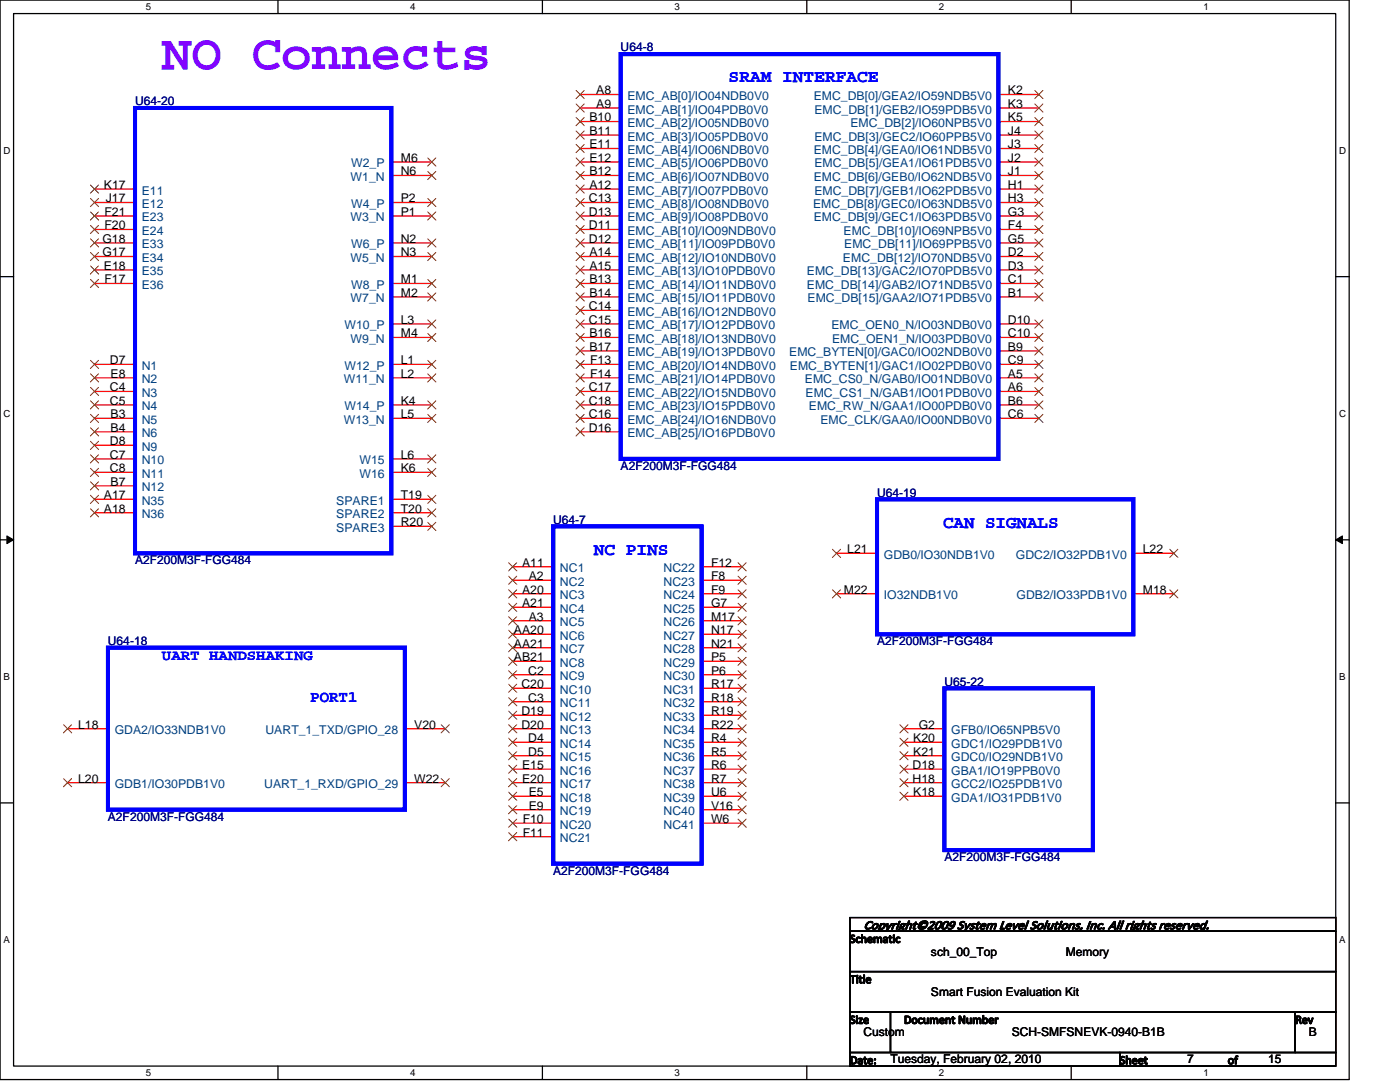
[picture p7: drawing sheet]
<svg xmlns="http://www.w3.org/2000/svg" width="279mm" height="216mm" viewBox="0 0 279 216" stroke-linecap="round" stroke-linejoin="round" font-family="sans-serif">
<path d="M0 0h269.3v215.4h-269.3zM2.7 2.7h263.9v210h-263.9z" fill="none" stroke="#000" stroke-width=".25"/>
<g fill="#fff">
<path d="M29.1 .3h1.1v2.1h-1.1z"/>
<path d="M29.1 213h1.1v2.1h-1.1z"/>
</g>
<path d="M55.5 0v2.7M55.5 212.7v2.7" fill="none" stroke="#000" stroke-width=".25"/>
<g fill="#fff">
<path d="M81.9 .3h1v2.1h-1z"/>
<path d="M81.9 213h1v2.1h-1z"/>
</g>
<path d="M108.2 0v2.7M108.2 212.7v2.7" fill="none" stroke="#000" stroke-width=".25"/>
<g fill="#fff">
<path d="M134.6 .3h1.1v2.1h-1.1z"/>
<path d="M134.6 213h1.1v2.1h-1.1z"/>
</g>
<path d="M161 0v2.7M161 212.7v2.7" fill="none" stroke="#000" stroke-width=".25"/>
<g fill="#fff">
<path d="M187.4 .3h1.1v2.1h-1.1z"/>
<path d="M187.4 213h1.1v2.1h-1.1z"/>
</g>
<path d="M213.8 0v2.7M213.8 212.7v2.7" fill="none" stroke="#000" stroke-width=".25"/>
<g fill="#fff">
<path d="M240.2 .3h1v2.1h-1z"/>
<path d="M240.2 213h1v2.1h-1z"/>
<path d="M.7 29h1.4v2.1h-1.4z"/>
<path d="M267.3 29h1.3v2.1h-1.3z"/>
<path d="M.7 81.4h1.4v2.2h-1.4z"/>
<path d="M267.3 81.4h1.3v2.2h-1.3z"/>
</g>
<path d="M0 55.2h2.7M266.6 55.2h2.7" fill="none" stroke="#000" stroke-width=".25"/>
<g fill="#fff">
<path d="M.7 134h1.3v2.1h-1.3z"/>
<path d="M267.3 134h1.2v2.1h-1.2z"/>
</g>
<path d="M0 107.7h2.7M266.6 107.7h2.7" fill="none" stroke="#000" stroke-width=".25"/>
<path d="M1.4 106.9l1.3 .8-1.3 .8zM266.6 107.7l1.3-.8v1.6z" fill="#000" stroke="#000" stroke-width=".2"/>
<g fill="#fff">
<path d="M.7 186.5h1.3v2.1h-1.3z"/>
<path d="M267.2 186.5h1.3v2.1h-1.3z"/>
</g>
<path d="M0 160.2h2.7M266.6 160.2h2.7M169.6 185.8h97v8.1h-97zM169.6 193.9h97v8.1h-97zM169.6 183.1h97v2.7h-97zM169.6 210h53.9v2.7h-53.9zM169.6 202h8.1v8h-8.1zM177.7 202h80.8v8h-80.8zM223.5 210h43.1v2.7h-43.1zM258.5 202h8.1v8h-8.1z" fill="none" stroke="#000" stroke-width=".25"/>
<g fill="none" stroke="#f00" stroke-width=".25">
<path d="M115.8 18.9h8.1M199.3 18.9h8M18.9 37.7h8M78.1 32.3h8.1M78.1 35h8.1M115.8 21.5h8.1M115.8 24.3h8.1M115.8 26.9h8.1M115.8 29.6h8.1M115.8 32.3h8.1M115.8 35h8.1M115.8 37.7h8.1"/>
<path d="M199.3 21.5h8M199.3 24.3h8M199.3 26.9h8M199.3 29.6h8M199.3 32.3h8M199.3 35h8M199.3 37.7h8M18.9 40.4h8M18.9 43.1h8M18.9 45.8h8M18.9 48.5h8M18.9 51.2h8"/>
<path d="M18.9 53.9h8M18.9 56.6h8M78.1 40.4h8.1M78.1 43.1h8.1M78.1 48.5h8.1M78.1 51.2h8.1M78.1 56.6h8.1M78.1 59.2h8.1M115.8 40.4h8.1M115.8 43.1h8.1M115.8 45.8h8.1M115.8 48.5h8.1"/>
<path d="M115.8 51.2h8.1M115.8 53.9h8.1M115.8 56.6h8.1M115.8 59.2h8.1M199.3 40.4h8M199.3 43.1h8M199.3 45.8h8M199.3 48.5h8M199.3 51.2h8M199.3 53.9h8M199.3 56.6h8M199.3 59.2h8"/>
<path d="M18.9 72.7h8M18.9 75.4h8M18.9 78.1h8M78.1 64.6h8.1M78.1 67.3h8.1M78.1 72.7h8.1M78.1 75.4h8.1M115.8 61.9h8.1M115.8 64.6h8.1M115.8 67.3h8.1M115.8 70h8.1M115.8 72.7h8.1"/>
<path d="M115.8 75.4h8.1M115.8 78.1h8.1M199.3 64.6h8M199.3 67.3h8M199.3 70h8M199.3 72.7h8M199.3 75.4h8M199.3 78.1h8M18.9 80.8h8M18.9 83.5h8M18.9 86.2h8M18.9 91.6h8"/>
<path d="M18.9 94.3h8M18.9 88.9h8M18.9 96.9h8M18.9 99.6h8M78.1 80.8h8.1M78.1 83.5h8.1M78.1 91.6h8.1M78.1 94.3h8.1M78.1 99.6h8.1M115.8 80.8h8.1M115.8 83.5h8.1M115.8 86.2h8.1"/>
<path d="M199.3 80.8h8M199.3 83.5h8M18.9 102.3h8M78.1 102.3h8.1M78.1 105h8.1M102.3 113.1h8.1M102.3 115.8h8.1M102.3 118.5h8.1M140 113.1h8.1M140 115.8h8.1M140 118.5h8.1M166.9 118.5h8.1"/>
<path d="M166.9 110.4h8.1M226.2 118.5h8.1M226.2 110.4h8.1M102.3 121.2h8.1M102.3 123.9h8.1M102.3 126.6h8.1M102.3 129.2h8.1M102.3 132h8.1M102.3 134.6h8.1M102.3 137.3h8.1M140 121.2h8.1M140 123.9h8.1"/>
<path d="M140 126.6h8.1M140 129.2h8.1M140 132h8.1M140 134.6h8.1M140 137.3h8.1M13.5 145.4h8M13.5 156.2h8M80.8 145.4h8.1M80.8 156.2h8.1M102.3 140h8.1M102.3 142.7h8.1M102.3 145.4h8.1"/>
<path d="M102.3 148.1h8.1M102.3 150.8h8.1M102.3 153.5h8.1M102.3 156.2h8.1M102.3 158.9h8.1M140 140h8.1M140 142.7h8.1M140 145.4h8.1M140 148.1h8.1M140 150.8h8.1M140 153.5h8.1M140 156.2h8.1"/>
<path d="M140 158.9h8.1M180.4 145.4h8.1M180.4 148.1h8.1M180.4 150.8h8.1M180.4 153.5h8.1M180.4 156.2h8.1M180.4 158.9h8.1M102.3 161.6h8.1M102.3 164.3h8.1M102.3 166.9h8.1M140 161.6h8.1M140 164.3h8.1"/>
</g>
<g fill="none" stroke="#804000" stroke-width=".2">
<path d="M115 18.1l1.6 1.6M116.6 18.1l-1.6 1.6M206.5 18.1l1.7 1.6M208.1 18.1l-1.6 1.6M18.1 36.9l1.6 1.6M18.1 39.6l1.6 1.6M19.7 36.9l-1.7 1.6M19.7 39.6l-1.7 1.6M85.4 31.5l1.6 1.6M85.4 34.2l1.6 1.6M85.4 39.6l1.6 1.6M87 31.5l-1.7 1.6"/>
<path d="M87 34.2l-1.7 1.6M87 39.6l-1.7 1.6M115 20.7l1.6 1.7M115 23.5l1.6 1.6M115 26.1l1.6 1.7M115 28.8l1.6 1.7M115 31.5l1.6 1.6M115 34.2l1.6 1.6M115 36.9l1.6 1.6M115 39.6l1.6 1.6M116.6 20.7l-1.6 1.7M116.6 23.5l-1.6 1.6"/>
<path d="M116.6 26.1l-1.6 1.7M116.6 28.8l-1.6 1.7M116.6 31.5l-1.6 1.6M116.6 34.2l-1.6 1.6M116.6 36.9l-1.6 1.6M116.6 39.6l-1.6 1.6M206.5 20.7l1.7 1.7M206.5 23.5l1.7 1.6M206.5 26.1l1.7 1.7M206.5 28.8l1.7 1.7M206.5 31.5l1.7 1.6M206.5 34.2l1.7 1.6"/>
<path d="M206.5 36.9l1.7 1.6M206.5 39.6l1.7 1.6M208.1 20.7l-1.6 1.7M208.1 36.9l-1.6 1.6M208.1 39.6l-1.6 1.6M208.1 23.5l-1.6 1.6M208.1 26.1l-1.6 1.7M208.1 28.8l-1.6 1.7M208.1 31.5l-1.6 1.6M208.1 34.2l-1.6 1.6M18.1 42.3l1.6 1.6M18.1 45l1.6 1.6"/>
<path d="M18.1 47.7l1.6 1.6M18.1 50.4l1.6 1.6M18.1 53.1l1.6 1.6M18.1 55.8l1.6 1.6M19.7 42.3l-1.7 1.6M19.7 45l-1.7 1.6M19.7 47.7l-1.7 1.6M19.7 50.4l-1.7 1.6M19.7 53.1l-1.7 1.6M19.7 55.8l-1.7 1.6M85.4 42.3l1.6 1.6M85.4 47.7l1.6 1.6"/>
<path d="M85.4 50.4l1.6 1.6M85.4 55.8l1.6 1.6M85.4 58.4l1.6 1.7M87 47.7l-1.7 1.6M87 50.4l-1.7 1.6M87 55.8l-1.7 1.6M87 58.4l-1.7 1.7M87 42.3l-1.7 1.6M115 42.3l1.6 1.6M115 45l1.6 1.6M115 47.7l1.6 1.6M115 50.4l1.6 1.6"/>
<path d="M115 53.1l1.6 1.6M115 55.8l1.6 1.6M115 58.4l1.6 1.7M116.6 42.3l-1.6 1.6M116.6 45l-1.6 1.6M116.6 47.7l-1.6 1.6M116.6 50.4l-1.6 1.6M116.6 53.1l-1.6 1.6M116.6 55.8l-1.6 1.6M116.6 58.4l-1.6 1.7M206.5 42.3l1.7 1.6M206.5 45l1.7 1.6"/>
<path d="M206.5 47.7l1.7 1.6M206.5 50.4l1.7 1.6M206.5 53.1l1.7 1.6M206.5 55.8l1.7 1.6M206.5 58.4l1.7 1.7M208.1 53.1l-1.6 1.6M208.1 55.8l-1.6 1.6M208.1 58.4l-1.6 1.7M208.1 42.3l-1.6 1.6M208.1 45l-1.6 1.6M208.1 47.7l-1.6 1.6M208.1 50.4l-1.6 1.6"/>
<path d="M18.1 71.9l1.6 1.6M18.1 74.6l1.6 1.6M18.1 77.3l1.6 1.6M18.1 80l1.6 1.6M19.7 71.9l-1.7 1.6M19.7 74.6l-1.7 1.6M19.7 77.3l-1.7 1.6M19.7 80l-1.7 1.6M85.4 63.8l1.6 1.7M85.4 66.5l1.6 1.7M85.4 71.9l1.6 1.6M85.4 74.6l1.6 1.6"/>
<path d="M85.4 80l1.6 1.6M87 63.8l-1.7 1.7M87 66.5l-1.7 1.7M87 71.9l-1.7 1.6M87 74.6l-1.7 1.6M87 80l-1.7 1.6M115 61.1l1.6 1.7M115 63.8l1.6 1.7M115 66.5l1.6 1.7M115 69.2l1.6 1.6M115 71.9l1.6 1.6M115 74.6l1.6 1.6"/>
<path d="M115 77.3l1.6 1.6M115 80l1.6 1.6M116.6 61.1l-1.6 1.7M116.6 63.8l-1.6 1.7M116.6 66.5l-1.6 1.7M116.6 69.2l-1.6 1.6M116.6 71.9l-1.6 1.6M116.6 74.6l-1.6 1.6M116.6 77.3l-1.6 1.6M116.6 80l-1.6 1.6M206.5 63.8l1.7 1.7M206.5 66.5l1.7 1.7"/>
<path d="M206.5 69.2l1.7 1.6M206.5 71.9l1.7 1.6M206.5 74.6l1.7 1.6M206.5 77.3l1.7 1.6M206.5 80l1.7 1.6M208.1 63.8l-1.6 1.7M208.1 66.5l-1.6 1.7M208.1 69.2l-1.6 1.6M208.1 71.9l-1.6 1.6M208.1 74.6l-1.6 1.6M208.1 77.3l-1.6 1.6M208.1 80l-1.6 1.6"/>
<path d="M18.1 82.7l1.6 1.6M18.1 85.4l1.6 1.6M18.1 88.1l1.6 1.6M18.1 90.8l1.6 1.6M18.1 93.5l1.6 1.6M18.1 96.1l1.6 1.7M18.1 98.8l1.6 1.7M19.7 98.8l-1.7 1.7M19.7 82.7l-1.7 1.6M19.7 85.4l-1.7 1.6M19.7 88.1l-1.7 1.6M19.7 90.8l-1.7 1.6"/>
<path d="M19.7 93.5l-1.7 1.6M19.7 96.1l-1.7 1.7M85.4 82.7l1.6 1.6M85.4 90.8l1.6 1.6M85.4 93.5l1.6 1.6M85.4 98.8l1.6 1.7M87 90.8l-1.7 1.6M87 93.5l-1.7 1.6M87 98.8l-1.7 1.7M87 82.7l-1.7 1.6M115 82.7l1.6 1.6M115 85.4l1.6 1.6"/>
<path d="M116.6 82.7l-1.6 1.6M116.6 85.4l-1.6 1.6M206.5 82.7l1.7 1.6M208.1 82.7l-1.6 1.6M18.1 101.5l1.6 1.6M19.7 101.5l-1.7 1.6M85.4 101.5l1.6 1.6M85.4 104.2l1.6 1.7M87 101.5l-1.7 1.6M87 104.2l-1.7 1.7M101.5 112.3l1.6 1.6M101.5 115l1.6 1.6"/>
<path d="M101.5 117.7l1.6 1.6M103.1 112.3l-1.6 1.6M103.1 115l-1.6 1.6M103.1 117.7l-1.6 1.6M147.3 112.3l1.6 1.6M147.3 115l1.6 1.6M147.3 117.7l1.6 1.6M148.9 112.3l-1.6 1.6M148.9 115l-1.6 1.6M148.9 117.7l-1.6 1.6M166.1 109.6l1.7 1.6M166.1 117.7l1.7 1.6"/>
<path d="M167.7 109.6l-1.6 1.6M167.7 117.7l-1.6 1.6M233.4 109.6l1.7 1.6M233.4 117.7l1.7 1.6M235.1 109.6l-1.7 1.6M235.1 117.7l-1.7 1.6M101.5 120.4l1.6 1.6M101.5 123.1l1.6 1.6M101.5 125.8l1.6 1.6M101.5 128.4l1.6 1.7M101.5 131.1l1.6 1.7M101.5 133.8l1.6 1.7"/>
<path d="M101.5 136.5l1.6 1.7M101.5 139.2l1.6 1.6M103.1 120.4l-1.6 1.6M103.1 123.1l-1.6 1.6M103.1 125.8l-1.6 1.6M103.1 128.4l-1.6 1.7M103.1 131.1l-1.6 1.7M103.1 133.8l-1.6 1.7M103.1 136.5l-1.6 1.7M103.1 139.2l-1.6 1.6M147.3 120.4l1.6 1.6M147.3 123.1l1.6 1.6"/>
<path d="M147.3 125.8l1.6 1.6M147.3 128.4l1.6 1.7M147.3 131.1l1.6 1.7M147.3 133.8l1.6 1.7M147.3 136.5l1.6 1.7M147.3 139.2l1.6 1.6M148.9 120.4l-1.6 1.6M148.9 123.1l-1.6 1.6M148.9 125.8l-1.6 1.6M148.9 128.4l-1.6 1.7M148.9 131.1l-1.6 1.7M148.9 133.8l-1.6 1.7"/>
<path d="M148.9 136.5l-1.6 1.7M148.9 139.2l-1.6 1.6M12.7 144.6l1.6 1.6M12.7 155.4l1.6 1.6M14.3 144.6l-1.6 1.6M14.3 155.4l-1.6 1.6M88.1 144.6l1.6 1.6M88.1 155.4l1.6 1.6M89.7 144.6l-1.7 1.6M89.7 155.4l-1.7 1.6M101.5 141.9l1.6 1.6M101.5 144.6l1.6 1.6"/>
<path d="M101.5 147.3l1.6 1.6M101.5 150l1.6 1.6M101.5 152.7l1.6 1.6M101.5 155.4l1.6 1.6M101.5 158.1l1.6 1.6M103.1 141.9l-1.6 1.6M103.1 144.6l-1.6 1.6M103.1 147.3l-1.6 1.6M103.1 150l-1.6 1.6M103.1 152.7l-1.6 1.6M103.1 155.4l-1.6 1.6M103.1 158.1l-1.6 1.6"/>
<path d="M147.3 141.9l1.6 1.6M147.3 144.6l1.6 1.6M147.3 147.3l1.6 1.6M147.3 150l1.6 1.6M147.3 152.7l1.6 1.6M147.3 155.4l1.6 1.6M147.3 158.1l1.6 1.6M148.9 141.9l-1.6 1.6M148.9 144.6l-1.6 1.6M148.9 147.3l-1.6 1.6M148.9 150l-1.6 1.6M148.9 152.7l-1.6 1.6"/>
<path d="M148.9 155.4l-1.6 1.6M148.9 158.1l-1.6 1.6M179.6 144.6l1.6 1.6M179.6 147.3l1.6 1.6M179.6 150l1.6 1.6M179.6 152.7l1.6 1.6M179.6 155.4l1.6 1.6M179.6 158.1l1.6 1.6M181.2 144.6l-1.6 1.6M181.2 147.3l-1.6 1.6M181.2 150l-1.6 1.6M181.2 152.7l-1.6 1.6"/>
<path d="M181.2 155.4l-1.6 1.6M181.2 158.1l-1.6 1.6M101.5 160.8l1.6 1.6M101.5 163.4l1.6 1.7M101.5 166.1l1.6 1.7M103.1 160.8l-1.6 1.6M103.1 163.4l-1.6 1.7M103.1 166.1l-1.6 1.7M147.3 160.8l1.6 1.6M147.3 163.4l1.6 1.7M148.9 160.8l-1.6 1.6M148.9 163.4l-1.6 1.7"/>
</g>
<path d="M123.9 10.8h75.4v80.8h-75.4zM26.9 21.5h51.2v88.9h-51.2zM175 99.6h51.2v27h-51.2zM110.4 105h29.6v67.3h-29.6zM21.5 129.2h59.3v32.4h-59.3zM188.5 137.3h29.6v32.3h-29.6z" fill="none" stroke="#00f" stroke-width=".8"/>
<text font-size="9.9" fill="#8000ff" x="32.3" y="13.7">NO Connects</text>
<g font-size="3.5" fill="#00f">
<text x="145.4" y="16.4">SRAM INTERFACE</text>
<text x="188.2" y="105.3">CAN SIGNALS</text>
<text x="118.5" y="110.7">NC PINS</text>
</g>
<text font-size="3.2" fill="#00f" x="61.9" y="140">PORT1</text>
<text font-size="2.9" fill="#00f" x="32.3" y="131.7">UART HANDSHAKING</text>
<text font-size="2.6" x="172.3" y="185.4">Copyright©2009 System Level Solutions, Inc. All rights reserved.</text>
<g font-size="2.4" fill="#000080">
<text x="123.9" y="10.3">U64-8</text>
<text x="26.9" y="21">U64-20</text>
<text x="123.9" y="93.7">A2F200M3F-FGG484</text>
<text x="175" y="99.1">U64-19</text>
<text x="110.4" y="104.5">U64-7</text>
<text x="26.9" y="112.6">A2F200M3F-FGG484</text>
<text x="21.5" y="128.7">U64-18</text>
<text x="175" y="128.7">A2F200M3F-FGG484</text>
<text x="188.5" y="136.8">U65-22</text>
<text x="21.5" y="163.7">A2F200M3F-FGG484</text>
<text x="188.5" y="171.8">A2F200M3F-FGG484</text>
<text x="110.4" y="174.5">A2F200M3F-FGG484</text>
</g>
<g font-size="2.4">
<text x="119" y="18.8">A8</text>
<text x="119" y="21.5">A9</text>
<text x="201.1" y="21.5">K3</text>
<text x="201.1" y="18.8">K2</text>
<text x="117.6" y="24.2">B10</text>
<text x="117.6" y="26.9">B11</text>
<text x="117.6" y="29.6">E11</text>
<text x="201.1" y="26.9">J4</text>
<text x="201.1" y="24.2">K5</text>
<text x="201.1" y="29.6">J3</text>
<text x="80" y="32.3">M6</text>
<text x="80" y="35">N6</text>
<text x="117.6" y="32.3">E12</text>
<text x="117.6" y="35">B12</text>
<text x="201.1" y="32.3">J2</text>
<text x="201.1" y="35">J1</text>
<text x="20.7" y="37.7">K17</text>
<text x="21.1" y="40.4">J17</text>
<text x="80" y="40.4">P2</text>
<text x="117.5" y="40.4">C13</text>
<text x="117.6" y="37.7">A12</text>
<text x="201.1" y="37.7">H1</text>
<text x="201.1" y="40.4">H3</text>
<text x="20.8" y="43.1">F21</text>
<text x="20.8" y="45.8">F20</text>
<text x="80" y="43.1">P1</text>
<text x="117.5" y="43.1">D13</text>
<text x="117.5" y="45.8">D11</text>
<text x="201.1" y="45.8">F4</text>
<text x="201.1" y="43.1">G3</text>
<text x="20.4" y="48.5">G18</text>
<text x="20.4" y="51.2">G17</text>
<text x="20.7" y="53.8">E18</text>
<text x="80" y="48.5">N2</text>
<text x="80" y="51.2">N3</text>
<text x="117.5" y="48.5">D12</text>
<text x="117.6" y="51.2">A14</text>
<text x="117.6" y="53.8">A15</text>
<text x="201.1" y="53.8">D3</text>
<text x="201.1" y="48.5">G5</text>
<text x="201.1" y="51.2">D2</text>
<text x="20.8" y="56.5">F17</text>
<text x="80" y="56.5">M1</text>
<text x="80" y="59.2">M2</text>
<text x="117.6" y="56.5">B13</text>
<text x="117.6" y="59.2">B14</text>
<text x="201.1" y="56.5">C1</text>
<text x="201.1" y="59.2">B1</text>
<text x="80" y="64.6">L3</text>
<text x="117.5" y="61.9">C14</text>
<text x="117.5" y="64.6">C15</text>
<text x="201.1" y="64.6">D10</text>
<text x="80" y="67.3">M4</text>
<text x="117.6" y="67.3">B16</text>
<text x="117.6" y="70">B17</text>
<text x="201.1" y="67.3">C10</text>
<text x="201.1" y="70">B9</text>
<text x="21.9" y="72.7">D7</text>
<text x="22.1" y="75.4">E8</text>
<text x="80" y="72.7">L1</text>
<text x="80" y="75.4">L2</text>
<text x="117.8" y="72.7">F13</text>
<text x="117.8" y="75.4">F14</text>
<text x="201.1" y="75.4">A5</text>
<text x="201.1" y="72.7">C9</text>
<text x="21.9" y="78.1">C4</text>
<text x="21.9" y="80.8">C5</text>
<text x="22.1" y="83.5">B3</text>
<text x="80" y="80.8">K4</text>
<text x="80" y="83.5">L5</text>
<text x="117.5" y="78.1">C17</text>
<text x="117.5" y="80.8">C18</text>
<text x="117.5" y="83.5">C16</text>
<text x="201.1" y="80.8">B6</text>
<text x="201.1" y="83.5">C6</text>
<text x="201.1" y="78.1">A6</text>
<text x="21.9" y="88.8">D8</text>
<text x="22.1" y="86.1">B4</text>
<text x="117.5" y="86.1">D16</text>
<text x="21.9" y="91.5">C7</text>
<text x="21.9" y="94.2">C8</text>
<text x="80" y="91.5">L6</text>
<text x="80" y="94.2">K6</text>
<text x="20.7" y="99.6">A17</text>
<text x="22.1" y="96.9">B7</text>
<text x="80" y="99.6">T19</text>
<text x="20.7" y="102.3">A18</text>
<text x="80" y="102.3">T20</text>
<text x="80" y="105">R20</text>
<text x="104.2" y="113.1">A11</text>
<text x="141.9" y="113.1">F12</text>
<text x="169.1" y="110.4">L21</text>
<text x="228.1" y="110.4">L22</text>
<text x="104.2" y="118.5">A20</text>
<text x="105.5" y="115.8">A2</text>
<text x="141.9" y="115.8">F8</text>
<text x="141.9" y="118.5">F9</text>
<text x="168.4" y="118.5">M22</text>
<text x="228.1" y="118.5">M18</text>
<text x="104.2" y="121.2">A21</text>
<text x="105.5" y="123.8">A3</text>
<text x="141.9" y="121.2">G7</text>
<text x="141.9" y="123.8">M17</text>
<text x="102.6" y="126.5">AA20</text>
<text x="102.6" y="129.2">AA21</text>
<text x="102.6" y="131.9">AB21</text>
<text x="141.9" y="126.5">N17</text>
<text x="141.9" y="129.2">N21</text>
<text x="141.9" y="131.9">P5</text>
<text x="104.1" y="137.3">C20</text>
<text x="105.4" y="134.6">C2</text>
<text x="141.9" y="134.6">P6</text>
<text x="141.9" y="137.3">R17</text>
<text x="104.1" y="142.7">D19</text>
<text x="105.4" y="140">C3</text>
<text x="141.9" y="140">R18</text>
<text x="141.9" y="142.7">R19</text>
<text x="15.6" y="145.4">L18</text>
<text x="82.7" y="145.4">V20</text>
<text x="104.1" y="145.4">D20</text>
<text x="105.4" y="148.1">D4</text>
<text x="141.9" y="145.4">R22</text>
<text x="141.9" y="148.1">R4</text>
<text x="182.3" y="148.1">K20</text>
<text x="183.3" y="145.4">G2</text>
<text x="104.2" y="153.5">E15</text>
<text x="105.4" y="150.8">D5</text>
<text x="141.9" y="150.8">R5</text>
<text x="141.9" y="153.5">R6</text>
<text x="182.1" y="153.5">D18</text>
<text x="182.3" y="150.8">K21</text>
<text x="15.6" y="156.1">L20</text>
<text x="82.7" y="156.1">W22</text>
<text x="104.2" y="156.1">E20</text>
<text x="105.5" y="158.9">E5</text>
<text x="105.5" y="161.5">E9</text>
<text x="141.9" y="156.1">R7</text>
<text x="141.9" y="158.9">U6</text>
<text x="141.9" y="161.5">V16</text>
<text x="182.1" y="156.1">H18</text>
<text x="182.3" y="158.9">K18</text>
<text x="104.3" y="164.2">F10</text>
<text x="104.3" y="166.9">F11</text>
<text x="141.9" y="164.2">W6</text>
<text x="169.6" y="188.1">Schematic</text>
<text x="185.8" y="190.7">sch_00_Top</text>
<text x="212.7" y="190.7">Memory</text>
<text x="169.6" y="196.2">Title</text>
<text x="185.8" y="198.7">Smart Fusion Evaluation Kit</text>
<text x="169.6" y="204.3">Size</text>
<text x="172.3" y="206.8">Custom</text>
<text x="180.4" y="204.3">Document Number</text>
<text x="202" y="206.8">SCH-SMFSNEVK-0940-B1B</text>
<text x="258.5" y="204.3">Rev</text>
<text x="261.2" y="206.8">B</text>
<text x="169.6" y="212.3">Date:</text>
<text x="177.7" y="212.2">Tuesday, February 02, 2010</text>
<text x="223.5" y="212.3">Sheet</text>
<text x="236.9" y="212.2">7</text>
<text x="245" y="212.3">of</text>
<text x="253.1" y="212.2">15</text>
</g>
<g font-size="2.4" fill="#004080">
<text x="125.2" y="20">EMC_AB[0]/IO04NDB0V0</text>
<text x="125.2" y="22.6">EMC_AB[1]/IO04PDB0V0</text>
<text x="162.4" y="20">EMC_DB[0]/GEA2/IO59NDB5V0</text>
<text x="162.5" y="22.6">EMC_DB[1]/GEB2/IO59PDB5V0</text>
<text x="125.2" y="25.4">EMC_AB[2]/IO05NDB0V0</text>
<text x="125.2" y="28">EMC_AB[3]/IO05PDB0V0</text>
<text x="162.5" y="28">EMC_DB[3]/GEC2/IO60PPB5V0</text>
<text x="169.7" y="25.4">EMC_DB[2]/IO60NPB5V0</text>
<text x="70.1" y="33.4">W2_P</text>
<text x="125.2" y="30.7">EMC_AB[4]/IO06NDB0V0</text>
<text x="125.2" y="33.4">EMC_AB[5]/IO06PDB0V0</text>
<text x="162.4" y="30.7">EMC_DB[4]/GEA0/IO61NDB5V0</text>
<text x="162.5" y="33.4">EMC_DB[5]/GEA1/IO61PDB5V0</text>
<text x="28.3" y="38.8">E11</text>
<text x="28.3" y="41.5">E12</text>
<text x="70" y="36.1">W1_N</text>
<text x="70.1" y="41.5">W4_P</text>
<text x="125.2" y="36.1">EMC_AB[6]/IO07NDB0V0</text>
<text x="125.2" y="38.8">EMC_AB[7]/IO07PDB0V0</text>
<text x="125.2" y="41.5">EMC_AB[8]/IO08NDB0V0</text>
<text x="162.3" y="41.5">EMC_DB[8]/GEC0/IO63NDB5V0</text>
<text x="162.4" y="36.1">EMC_DB[6]/GEB0/IO62NDB5V0</text>
<text x="162.5" y="38.8">EMC_DB[7]/GEB1/IO62PDB5V0</text>
<text x="28.3" y="44.2">E23</text>
<text x="28.3" y="46.9">E24</text>
<text x="70" y="44.2">W3_N</text>
<text x="125.2" y="44.2">EMC_AB[9]/IO08PDB0V0</text>
<text x="125.2" y="46.9">EMC_AB[10]/IO09NDB0V0</text>
<text x="162.4" y="44.2">EMC_DB[9]/GEC1/IO63PDB5V0</text>
<text x="168.4" y="46.9">EMC_DB[10]/IO69NPB5V0</text>
<text x="28.3" y="49.6">E33</text>
<text x="28.3" y="52.3">E34</text>
<text x="70" y="52.3">W5_N</text>
<text x="70.1" y="49.6">W6_P</text>
<text x="125.2" y="49.6">EMC_AB[11]/IO09PDB0V0</text>
<text x="125.2" y="52.3">EMC_AB[12]/IO10NDB0V0</text>
<text x="168.2" y="52.3">EMC_DB[12]/IO70NDB5V0</text>
<text x="168.5" y="49.6">EMC_DB[11]/IO69PPB5V0</text>
<text x="28.3" y="55">E35</text>
<text x="28.3" y="57.7">E36</text>
<text x="70.1" y="57.7">W8_P</text>
<text x="125.2" y="55">EMC_AB[13]/IO10PDB0V0</text>
<text x="125.2" y="57.7">EMC_AB[14]/IO11NDB0V0</text>
<text x="161" y="55">EMC_DB[13]/GAC2/IO70PDB5V0</text>
<text x="161" y="57.7">EMC_DB[14]/GAB2/IO71NDB5V0</text>
<text x="68.7" y="65.7">W10_P</text>
<text x="70" y="60.3">W7_N</text>
<text x="125.2" y="60.3">EMC_AB[15]/IO11PDB0V0</text>
<text x="125.2" y="63">EMC_AB[16]/IO12NDB0V0</text>
<text x="125.2" y="65.7">EMC_AB[17]/IO12PDB0V0</text>
<text x="161.2" y="60.3">EMC_DB[15]/GAA2/IO71PDB5V0</text>
<text x="165.9" y="65.7">EMC_OEN0_N/IO03NDB0V0</text>
<text x="70" y="68.4">W9_N</text>
<text x="125.2" y="68.4">EMC_AB[18]/IO13NDB0V0</text>
<text x="125.2" y="71.1">EMC_AB[19]/IO13PDB0V0</text>
<text x="157.5" y="71.1">EMC_BYTEN[0]/GAC0/IO02NDB0V0</text>
<text x="166.1" y="68.4">EMC_OEN1_N/IO03PDB0V0</text>
<text x="28.3" y="73.8">N1</text>
<text x="28.3" y="76.5">N2</text>
<text x="68.6" y="76.5">W11_N</text>
<text x="68.7" y="73.8">W12_P</text>
<text x="125.2" y="73.8">EMC_AB[20]/IO14NDB0V0</text>
<text x="125.2" y="76.5">EMC_AB[21]/IO14PDB0V0</text>
<text x="157.6" y="73.8">EMC_BYTEN[1]/GAC1/IO02PDB0V0</text>
<text x="160.6" y="76.5">EMC_CS0_N/GAB0/IO01NDB0V0</text>
<text x="28.3" y="79.2">N3</text>
<text x="28.3" y="81.9">N4</text>
<text x="68.7" y="81.9">W14_P</text>
<text x="125.2" y="79.2">EMC_AB[22]/IO15NDB0V0</text>
<text x="125.2" y="81.9">EMC_AB[23]/IO15PDB0V0</text>
<text x="160.8" y="79.2">EMC_CS1_N/GAB1/IO01PDB0V0</text>
<text x="161.4" y="81.9">EMC_RW_N/GAA1/IO00PDB0V0</text>
<text x="28.3" y="84.6">N5</text>
<text x="28.3" y="87.3">N6</text>
<text x="28.3" y="90">N9</text>
<text x="68.6" y="84.6">W13_N</text>
<text x="125.2" y="84.6">EMC_AB[24]/IO16NDB0V0</text>
<text x="125.2" y="87.3">EMC_AB[25]/IO16PDB0V0</text>
<text x="163.7" y="84.6">EMC_CLK/GAA0/IO00NDB0V0</text>
<text x="28.3" y="92.7">N10</text>
<text x="28.3" y="95.4">N11</text>
<text x="71.7" y="92.7">W15</text>
<text x="71.7" y="95.4">W16</text>
<text x="28.3" y="98">N12</text>
<text x="28.3" y="100.7">N35</text>
<text x="67.1" y="100.7">SPARE1</text>
<text x="28.3" y="103.4">N36</text>
<text x="67.1" y="103.4">SPARE2</text>
<text x="67.1" y="106.1">SPARE3</text>
<text x="176.4" y="111.5">GDB0/IO30NDB1V0</text>
<text x="202.7" y="111.5">GDC2/IO32PDB1V0</text>
<text x="111.8" y="114.2">NC1</text>
<text x="111.8" y="116.9">NC2</text>
<text x="111.8" y="119.6">NC3</text>
<text x="132.4" y="114.2">NC22</text>
<text x="132.4" y="116.9">NC23</text>
<text x="132.4" y="119.6">NC24</text>
<text x="176.4" y="119.6">IO32NDB1V0</text>
<text x="202.9" y="119.6">GDB2/IO33PDB1V0</text>
<text x="111.8" y="122.3">NC4</text>
<text x="111.8" y="125">NC5</text>
<text x="132.4" y="122.3">NC25</text>
<text x="132.4" y="125">NC26</text>
<text x="111.8" y="127.7">NC6</text>
<text x="111.8" y="130.3">NC7</text>
<text x="132.4" y="127.7">NC27</text>
<text x="132.4" y="130.3">NC28</text>
<text x="111.8" y="133.1">NC8</text>
<text x="111.8" y="135.7">NC9</text>
<text x="132.4" y="133.1">NC29</text>
<text x="132.4" y="135.7">NC30</text>
<text x="111.8" y="138.4">NC10</text>
<text x="111.8" y="141.1">NC11</text>
<text x="111.8" y="143.8">NC12</text>
<text x="132.4" y="138.4">NC31</text>
<text x="132.4" y="141.1">NC32</text>
<text x="132.4" y="143.8">NC33</text>
<text x="22.9" y="146.5">GDA2/IO33NDB1V0</text>
<text x="53" y="146.5">UART_1_TXD/GPIO_28</text>
<text x="111.8" y="146.5">NC13</text>
<text x="111.8" y="149.2">NC14</text>
<text x="132.4" y="146.5">NC34</text>
<text x="132.4" y="149.2">NC35</text>
<text x="189.8" y="146.5">GFB0/IO65NPB5V0</text>
<text x="189.8" y="149.2">GDC1/IO29PDB1V0</text>
<text x="111.8" y="151.9">NC15</text>
<text x="111.8" y="154.6">NC16</text>
<text x="132.4" y="151.9">NC36</text>
<text x="132.4" y="154.6">NC37</text>
<text x="189.8" y="151.9">GDC0/IO29NDB1V0</text>
<text x="189.8" y="154.6">GBA1/IO19PPB0V0</text>
<text x="22.9" y="157.3">GDB1/IO30PDB1V0</text>
<text x="52.7" y="157.3">UART_1_RXD/GPIO_29</text>
<text x="111.8" y="157.3">NC17</text>
<text x="111.8" y="160">NC18</text>
<text x="132.4" y="157.3">NC38</text>
<text x="132.4" y="160">NC39</text>
<text x="189.8" y="157.3">GCC2/IO25PDB1V0</text>
<text x="189.8" y="160">GDA1/IO31PDB1V0</text>
<text x="111.8" y="162.7">NC19</text>
<text x="111.8" y="165.4">NC20</text>
<text x="132.4" y="162.7">NC40</text>
<text x="132.4" y="165.4">NC41</text>
<text x="111.8" y="168">NC21</text>
</g>
<g font-size="1.9">
<text x="29.1" y="2">5</text>
<text x="81.9" y="2">4</text>
<text x="134.6" y="2">3</text>
<text x="187.4" y="2">2</text>
<text x="240.2" y="2">1</text>
<text x=".7" y="30.7">D</text>
<text x="267.3" y="30.7">D</text>
<text x=".7" y="83.2">C</text>
<text x="267.3" y="83.2">C</text>
<text x=".7" y="135.7">B</text>
<text x="267.3" y="135.7">B</text>
<text x=".7" y="188.2">A</text>
<text x="267.3" y="188.2">A</text>
<text x="29.1" y="214.7">5</text>
<text x="81.9" y="214.7">4</text>
<text x="134.6" y="214.7">3</text>
<text x="187.4" y="214.7">2</text>
<text x="240.2" y="214.7">1</text>
</g>
</svg>
